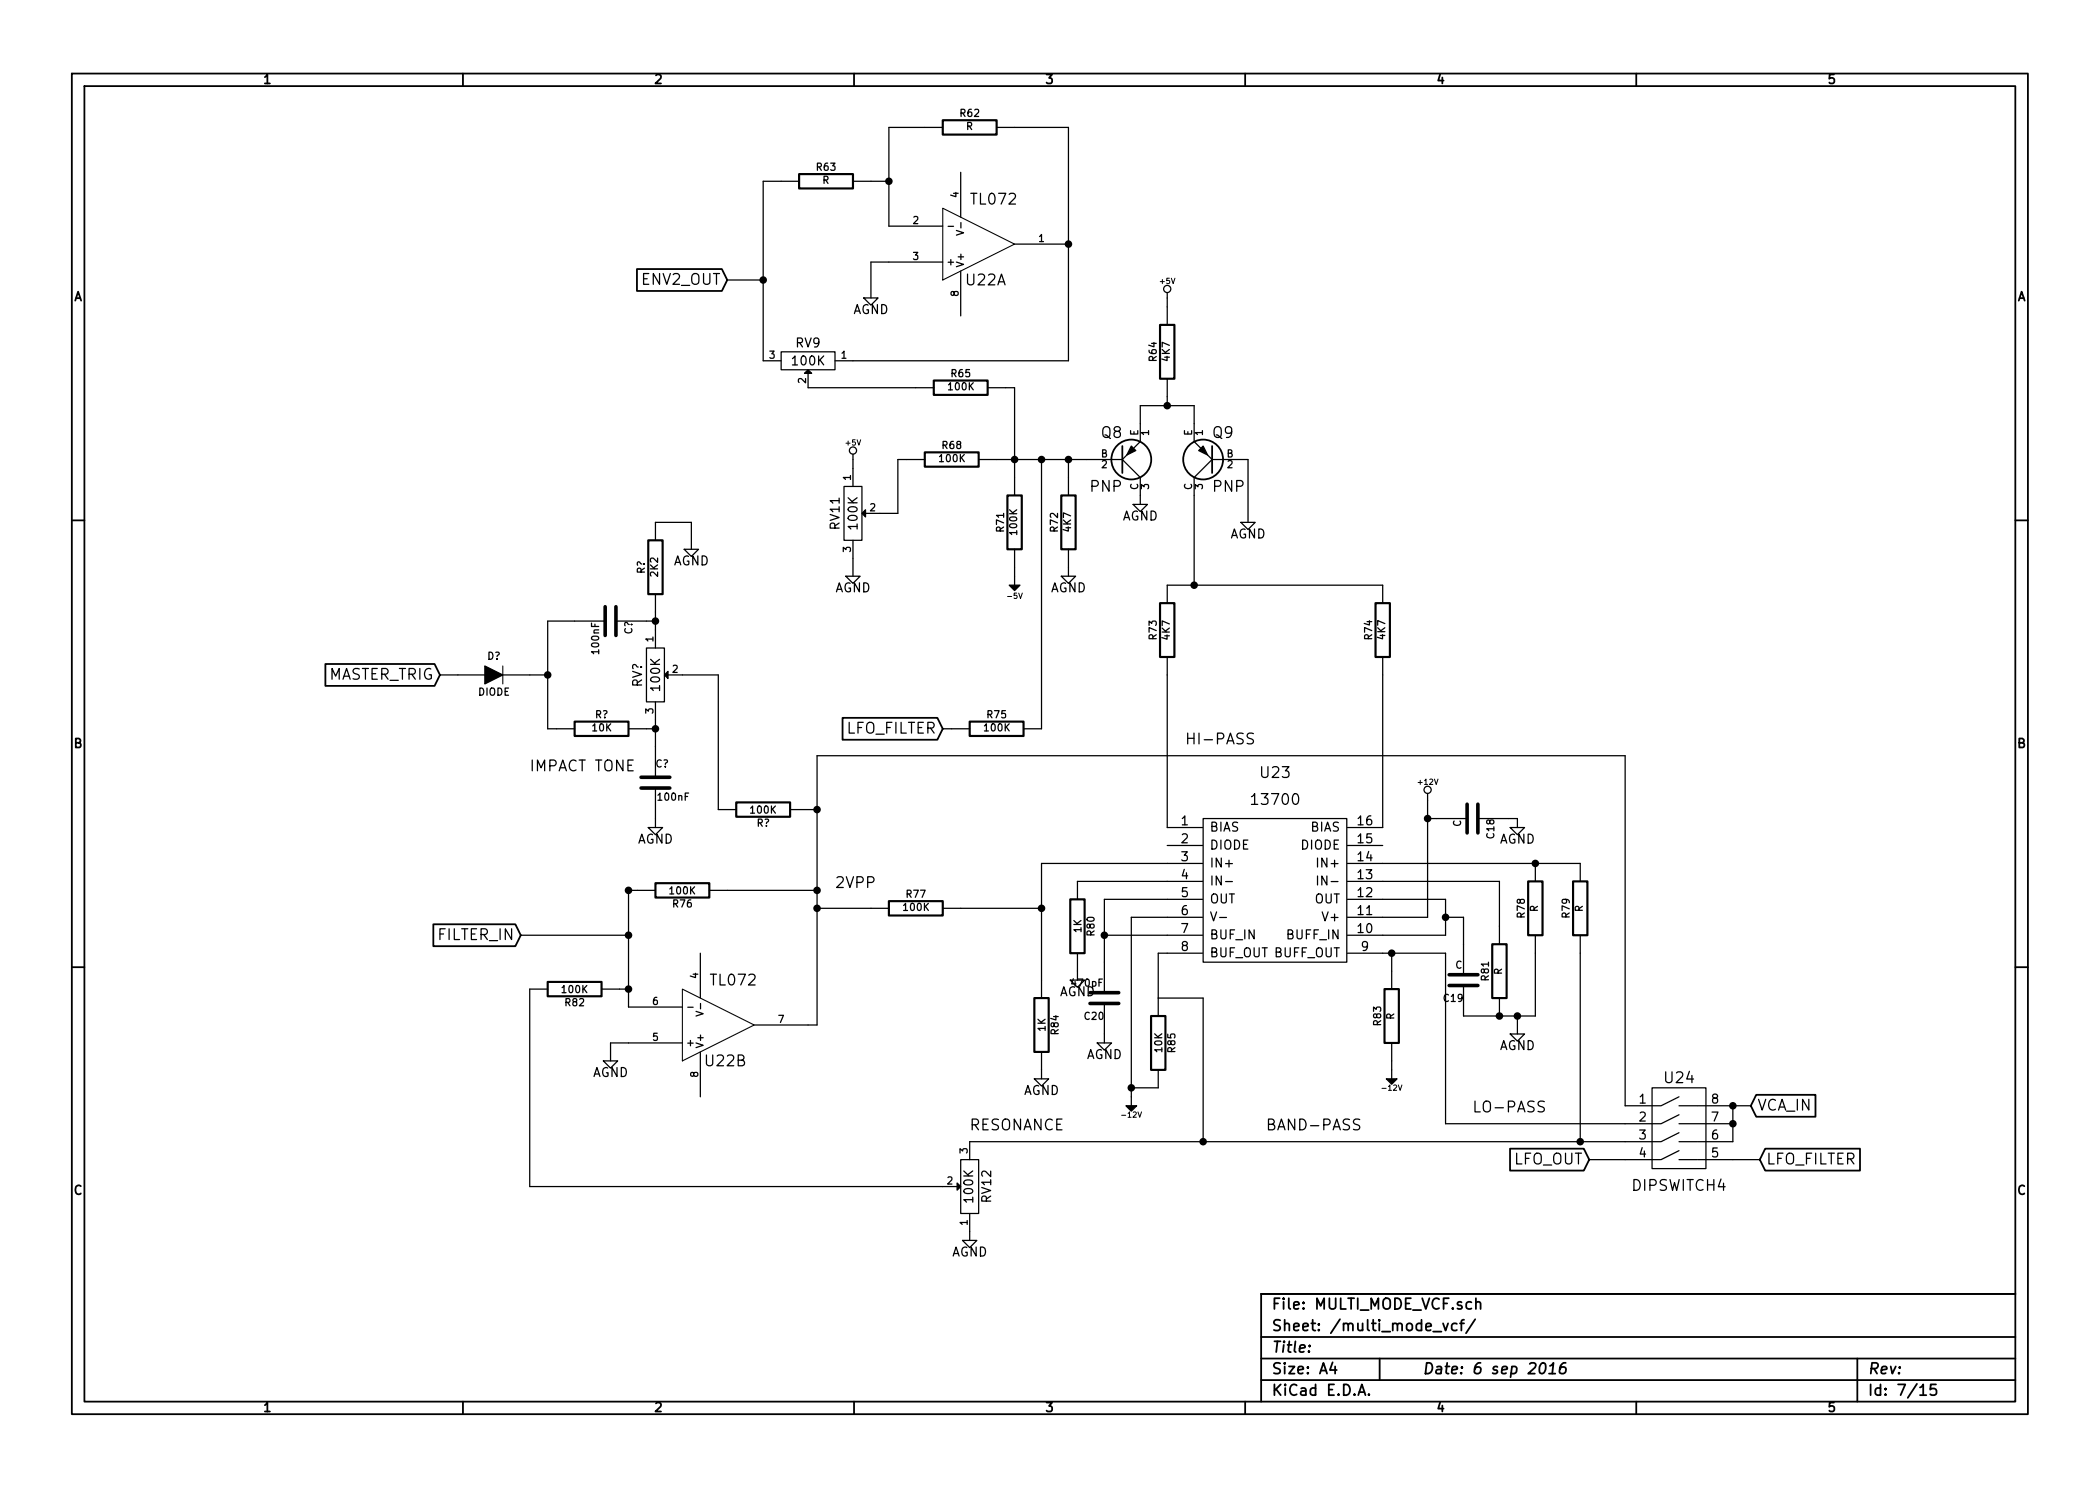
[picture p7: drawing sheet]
<svg xmlns="http://www.w3.org/2000/svg" width="297mm" height="210mm" viewBox="0 0 297 210" stroke-linecap="round" stroke-linejoin="round" font-family="sans-serif">
<g fill="none" stroke="#000" stroke-width=".25">
<path d="M10.2 10.4h276.6v189.7h-276.6zM11.9 12.2h273.2v186.1h-273.2zM65.5 10.4v1.8M120.8 10.4v1.8M176.1 10.4v1.8M231.4 10.4v1.8M90.1 38.1h12l.8 1.5-.8 1.6h-12zM10.2 73.6h1.7M285.1 73.6h1.7M46 93.9h15.5l.7 1.6-.7 1.5h-15.5zM119.2 101.6h13.4l.7 1.5-.7 1.6h-13.4zM10.2 136.8h1.7"/>
<path d="M61.3 130.8h11.6l.8 1.5-.8 1.6h-11.6zM285.1 136.8h1.7M248.4 154.9h8.4v3.1h-8.4l-.8-1.5zM213.6 162.5h10.4l.8 1.6-.8 1.5h-10.4zM249.7 162.5h13.4v3.1h-13.4l-.8-1.5zM65.5 198.3v1.8M120.8 198.3v1.8M176.1 198.3v1.8M178.4 189.2h106.7M178.4 195.3h106.7M178.4 192.2h106.7M185.2 190.4h.1l-.1 .1v-.1v.1"/>
<path d="M188.5 192.8l-.4 1h1M188.8 193.3v1.1M192.1 197.4l.5-1.5 .5 1.5M192.3 197h.7M193.6 197.3h.1l-.1 .1-.1-.1h.1v.1M195.1 192.2v3.1M202.7 188.4h1.2M204.1 187.2l.4 1.1 .3-1.1M206.1 187.3a.48 .48 0 0 0-.7 .1l-.1 .6a.48 .48 0 0 0 .8 .2M206.5 187.2h.6M207.1 186.7l-.3 .1-.1 .2v1.3M208.7 186.7l-1.3 1.9"/>
<path d="M208.8 184.3a.38 .38 0 0 1 .6 .1v.8M208.8 183.7v1.5M218 193a.35 .35 0 0 1 .4-.2 .35 .35 0 0 1 .2 .3 .87 .87 0 0 1-.6 1.3l-.1-.1a1.14 1.14 0 0 1 .1-1.3zM219.1 194.4h.9M219.2 193.3l.5-.5-.1 1.6M221.5 192.8a.72 .72 0 0 0-.9 .7v.7a.52 .52 0 0 0 .9-.1v-.5a.49 .49 0 0 0-.9 .1M231.4 198.3v1.8M262.7 192.2v6.1M271.6 196.3l.4-.4v1.5M271.6 197.4h.9M273.8 195.9h-.7l-.1 .7 .3-.1h.5l.1 .3-.1 .5a.62 .62 0 0 1-.8 0M285.1 183.1h-106.7v15.2"/>
<circle cx="160" cy="65" r="2.82"/>
<circle cx="170.2" cy="65" r="2.82"/>
</g>
<path d="M133.3 29.5l10.2 5-10.2 5.1zM71.1 94.2v2.6M96.5 139.9l10.2 5.1-10.2 5.1z" fill="none" stroke="#000" stroke-width=".15"/>
<g fill="none" stroke="#000" stroke-width=".18">
<path d="M133.3 18h-7.6v14h7.6M141 18h10.1v33h-33M102.9 39.6h5M113 25.6h-5.1v25.4h2.6M120.6 25.6h5.1M133.3 37.1h-10.1v5.1M134.1 32h.8M135.3 32.6l1 .3-1 .4M135.9 24.4v6.3M135.9 38.3v6.4M135.9 31.5v.8M143.5 34.5h7.6"/>
<path d="M110.5 49.8h7.6v2.5h-7.6zM114.3 52.8v2.1h17.8M122.2 42.2h2l-1 1zM139.7 54.9h3.8v15.2M165.1 41.4v4.6M165.1 53.6v3.8M92.7 76.4v-2.5h5.1v3.8M96.8 77.7h2l-1 1zM119.4 68.8h2.5v7.6h-2.5zM120.6 64.3v4.5M120.6 76.4v5.1M130.8 65h-3.8v7.6h-4.6"/>
<path d="M138.4 65h20.3M143.5 77.7v5.1M147.3 65v38.1h-2.5M151.1 65v5.1M151.1 77.7v3.8M158.7 65l2.6 2.6v3.8M159.4 64.4l-.7 .6M160.3 71.4h2l-1 1zM160.4 63.4l.9-.9v-5.1h7.6v5.1l.9 .9M170.8 64.4l.6 .6M171.4 65l-2.5 2.6v15.2M171.4 65h5.1v8.9"/>
<path d="M175.5 73.9h2l-1 1zM62.2 95.5h6.4M71.1 95.5h6.4M85.6 87.9h-8.1v15.2h3.8M87.1 87.9h5.6M91.4 91.7h2.6v7.6h-2.6zM92.7 84.1v7.6M92.7 99.3v10.7M94.5 95.5h7.1v19h2.5M119.6 81.5h2.1l-1.1 1zM150.1 81.5h2l-1 1zM165.1 93v24.1h5"/>
<path d="M165.1 85.3v-2.5h30.5v2.5M195.6 93v24.1h-5M88.9 103.1h3.8M91.7 117.1h2l-1 1zM92.7 111.5v5.6M111.8 114.5h3.8M133.3 103.1h3.9M165.1 119.6h5M170.2 115.8h20.3v20.3h-20.3zM177.3 103.8a.62 .62 0 0 0-.8 .1 .36 .36 0 0 0 .2 .6h.3a.36 .36 0 0 1 .3 .4 .36 .36 0 0 1-.3 .4l-.6-.1M190.6 119.6h5M201.9 112.3v17.5h-11.3"/>
<path d="M201.9 115.8h5.6M209 115.8h5.6v1.3M213.6 117.1h2l-1 1zM73.7 132.3h15.2M77.5 139.9h-2.6v28h60.5M85.1 139.9h3.8M92.7 126h-3.8v16.5h7.6M99.1 134.9v6.3M100.3 126h15.3M115.6 128.5h10.1M133.3 128.5h14M152.4 134.9v3.8"/>
<path d="M156.2 132.3h13.9M170.1 129.8h-10.1v26.7M170.1 122.2h-22.8v19M170.1 124.7h-17.7v2.5M170.1 127.2h-13.9v13.3M170.1 134.9h-6.3v8.9M171.2 129l.5 1.3 .4-1.3M172.5 129.8h1M173.4 124.7h.9M186.4 123.9v1.3M190.6 122.2h32.9v2.5M190.6 124.7h21.5v8.9"/>
<path d="M190.6 127.2h13.9v5.1h-13.9M190.6 134.9h13.9v24.1h30.4M196.8 134.9v5M204.5 129.8h2.5v8.1M217.2 122.2v2.5M217.2 132.3v11.5h-10.2v-4.4M223.5 132.3v29.2M85.3 150.1h2.1l-1 1zM96.5 147.6h-10.1v2.5M97.3 142.5h.7M98.5 143.1l1 .3-1 .4M99.1 148.8v6.4"/>
<path d="M99.1 142v.7M106.7 145h8.9v-38.1h114.3v49.6h5M146.3 152.6h2l-1 1.1zM147.3 148.8v3.8M155.2 147.6h2l-1 1zM156.2 142v5.6M163.8 151.4v2.5h-3.8M163.8 141.2h6.4v20.3M192.3 158.4a.62 .62 0 0 0-.8 .1 .36 .36 0 0 0 .2 .6l.3 .1a.36 .36 0 0 1 .3 .3 .36 .36 0 0 1-.3 .4l-.6-.1M196.8 147.6v5M212.1 141.2v2.6M213.6 146.3h2l-1 1z"/>
<path d="M214.6 143.8v2.5M218.4 155.9a.62 .62 0 0 0-.8 .1 .36 .36 0 0 0 .3 .5l.2 .1a.36 .36 0 0 1 .3 .4 .36 .36 0 0 1-.3 .3l-.5-.1M233.7 153.9h7.6v11.4h-7.6zM237.5 157.7l-2.6 1.3M237.5 155.2l-2.6 1.3M237.5 159h2.5M237.5 156.5h2.5M240.1 159h5M240.1 156.5h7.5M245.1 156.5v5h-5M135.9 164.1h2.5v7.6h-2.5zM136.1 175.5h2.1l-1 1z"/>
<path d="M137.2 171.7v3.8M224.8 164.1h10.1M234.9 161.5h-97.7v2.6M237.5 162.8l-2.6 1.3M237.5 160.3l-2.6 1.2M237.5 164.1h2.5M237.5 161.5h2.5M240.1 164.1h8.8"/>
<circle cx="165.1" cy="40.9" r=".51"/>
<circle cx="120.7" cy="63.7" r=".51"/>
<circle cx="201.9" cy="111.8" r=".51"/>
</g>
<g fill="none" stroke="#000" stroke-width=".3">
<path d="M133.3 17h7.7v2h-7.7zM113 24.6h7.6v2.1h-7.6zM132.1 53.8h7.6v2.1h-7.6zM164.1 46h2v7.6h-2zM91.7 76.4h2v7.7h-2zM130.8 64h7.6v2h-7.6zM142.5 70.1h2v7.6h-2zM150.1 70.1h2v7.6h-2zM164.1 85.3h2v7.7h-2zM194.6 85.3h2v7.7h-2zM81.3 102.1h7.6v2h-7.6zM104.1 113.5h7.7v2.1h-7.7z"/>
<path d="M137.2 102.1h7.6v2h-7.6zM77.5 138.9h7.6v2.1h-7.6zM92.7 125h7.6v2h-7.6zM125.7 127.5h7.6v2h-7.6zM151.4 127.2h2v7.7h-2zM195.8 139.9h2.1v7.7h-2.1zM211.1 133.6h2v7.6h-2zM216.2 124.7h2v7.6h-2zM222.5 124.7h2v7.6h-2zM146.3 141.2h2v7.6h-2zM162.8 143.8h2v7.6h-2z"/>
</g>
<path d="M113.8 52.8l.5-.5 .5 .5zM121.9 72.6l.5-.5v1zM160 63.1l.7 .6-1.3 .7zM169.5 63.7l.7-.6 .6 1.3zM68.6 94.2l2.5 1.3-2.5 1.3zM94 95.5l.5-.5v1zM142.7 82.8h1.6l-.8 .8zM159.3 156.5h1.5l-.8 .7zM196.1 152.6h1.5l-.8 .8zM135.4 167.4l.5 .5-.5 .5z" fill="#000" stroke="#000" stroke-width=".18"/>
<g fill="#000" stroke="#000" stroke-width=".25">
<path d="M158.7 63.1v3.8zM171.4 63.1v3.8z"/>
<circle cx="107.9" cy="39.6" r=".41"/>
<circle cx="125.7" cy="25.6" r=".41"/>
<circle cx="151.1" cy="34.5" r=".41"/>
<circle cx="165.1" cy="57.4" r=".41"/>
<circle cx="143.5" cy="65" r=".41"/>
<circle cx="147.3" cy="65" r=".41"/>
<circle cx="151.1" cy="65" r=".41"/>
<circle cx="77.5" cy="95.5" r=".41"/>
<circle cx="92.7" cy="87.9" r=".41"/>
<circle cx="168.9" cy="82.8" r=".41"/>
<circle cx="92.7" cy="103.1" r=".41"/>
<circle cx="115.6" cy="114.5" r=".41"/>
<circle cx="201.9" cy="115.8" r=".41"/>
<circle cx="88.9" cy="126" r=".41"/>
<circle cx="88.9" cy="139.9" r=".41"/>
<circle cx="88.9" cy="132.3" r=".41"/>
<circle cx="115.6" cy="126" r=".41"/>
<circle cx="115.6" cy="128.5" r=".41"/>
<circle cx="147.3" cy="128.5" r=".41"/>
<circle cx="156.2" cy="132.3" r=".41"/>
<circle cx="196.8" cy="134.9" r=".41"/>
<circle cx="204.5" cy="129.8" r=".41"/>
<circle cx="217.2" cy="122.2" r=".41"/>
<circle cx="160" cy="153.9" r=".41"/>
<circle cx="212.1" cy="143.8" r=".41"/>
<circle cx="214.6" cy="143.8" r=".41"/>
<circle cx="245.1" cy="156.5" r=".41"/>
<circle cx="245.1" cy="159" r=".41"/>
<circle cx="170.2" cy="161.5" r=".41"/>
<circle cx="223.5" cy="161.5" r=".41"/>
</g>
<path d="M85.6 85.8v4.1M87.1 85.8v4.1M90.7 111.5h4M90.7 110h4M207.5 113.8v4.1M209 113.8v4.1M205 137.9h4M205 139.4h4M154.2 140.5h4M154.2 142h4" fill="none" stroke="#000" stroke-width=".51"/>
<g font-size="2.1">
<text x="137.5" y="29">TL072</text>
<text x="90.7" y="40.4">ENV2_OUT</text>
<text x="136.7" y="40.5">U22A</text>
<text x="155.8" y="62">Q8</text>
<text x="171.6" y="62">Q9</text>
<text x="154.2" y="69.7">PNP</text>
<text x="171.6" y="69.7">PNP</text>
<text x="46.1" y="96.3">MASTER_TRIG</text>
<text x="119.6" y="103.9">LFO_FILTER</text>
<text x="167.6" y="105.4">HI-PASS</text>
<text x="74.9" y="109.2">IMPACT TONE</text>
<text x="177.4" y="114">13700</text>
<text x="178.4" y="110.2">U23</text>
<text x="118.1" y="125.7">2VPP</text>
<text x="62" y="133.1">FILTER_IN</text>
<text x="100.6" y="139.5">TL072</text>
<text x="99.8" y="150.9">U22B</text>
<text x="235.6" y="153.3">U24</text>
<text x="137.2" y="160">RESONANCE</text>
<text x="179.1" y="160">BAND-PASS</text>
<text x="208.3" y="157.5">LO-PASS</text>
<text x="248.6" y="157.2">VCA_IN</text>
<text x="213.9" y="164.8">LFO_OUT</text>
<text x="249.9" y="164.8">LFO_FILTER</text>
<text x="231" y="168.6">DIPSWITCH4</text>
<text x="179.9" y="185.4">File: MULTI_MODE_VCF.sch</text>
<text x="179.9" y="191.5">Title:</text>
<text x="179.9" y="188.4">Sheet: /multi_mode_vcf/</text>
<text x="179.9" y="197.6">KiCad E.D.A.</text>
<text x="179.9" y="194.5">Size: A4</text>
<text x="201.2" y="194.5">Date: 6 sep 2016</text>
<text x="264.2" y="194.5">Rev:</text>
<text x="264.2" y="197.6">Id: 7/15</text>
</g>
<g font-size="1.8">
<text x="37.3" y="11.9">1</text>
<text x="92.7" y="11.9">2</text>
<text x="148" y="11.9">3</text>
<text x="203.3" y="11.9">4</text>
<text x="258.6" y="11.9">5</text>
<text x="10.4" y="42.7">A</text>
<text x="120.6" y="44.5">AGND</text>
<text x="285.3" y="42.7">A</text>
<text x="112.2" y="51.8">100K</text>
<text x="112.6" y="49.2">RV9</text>
<text x="118.8" y="74.8" transform="rotate(-90 118.8 74.8)">RV11</text>
<text x="121.4" y="74.7" transform="rotate(-90 121.4 74.7)">100K</text>
<text x="158.7" y="73.7">AGND</text>
<text x="173.9" y="76.2">AGND</text>
<text x="95.2" y="80.1">AGND</text>
<text x="118.1" y="83.9">AGND</text>
<text x="148.5" y="83.9">AGND</text>
<text x="90.9" y="97.3" transform="rotate(-90 90.9 97.3)">RV?</text>
<text x="93.4" y="97.6" transform="rotate(-90 93.4 97.6)">100K</text>
<text x="10.4" y="105.9">B</text>
<text x="285.3" y="105.9">B</text>
<text x="90.1" y="119.4">AGND</text>
<text x="167.1" y="116.8">1</text>
<text x="167.1" y="119.4">2</text>
<text x="171.1" y="117.7">BIAS</text>
<text x="185.3" y="117.7">BIAS</text>
<text x="192.1" y="119.4">15</text>
<text x="192.1" y="116.8">16</text>
<text x="212" y="119.4">AGND</text>
<text x="167.1" y="121.9">3</text>
<text x="167.1" y="124.5">4</text>
<text x="171.1" y="120.3">DIODE</text>
<text x="171.1" y="122.8">IN+</text>
<text x="171.1" y="125.3">IN-</text>
<text x="183.9" y="120.3">DIODE</text>
<text x="186.8" y="122.8">IN+</text>
<text x="187.2" y="125.3">IN-</text>
<text x="192.1" y="124.5">13</text>
<text x="192.1" y="121.9">14</text>
<text x="167.1" y="127">5</text>
<text x="167.1" y="129.5">6</text>
<text x="171.1" y="127.9">OUT</text>
<text x="185.8" y="127.9">OUT</text>
<text x="187.4" y="130.4">V+</text>
<text x="192.1" y="129.5">11</text>
<text x="192.1" y="127">12</text>
<text x="167.1" y="132.1">7</text>
<text x="167.1" y="134.6">8</text>
<text x="171.1" y="133">BUF_IN</text>
<text x="171.1" y="135.5">BUF_OUT BUFF_OUT</text>
<text x="182.1" y="133">BUFF_IN</text>
<text x="192.1" y="132.1">10</text>
<text x="192.6" y="134.6">9</text>
<text x="149.8" y="141">AGND</text>
<text x="153.6" y="149.9">AGND</text>
<text x="212" y="148.6">AGND</text>
<text x="83.8" y="152.4">AGND</text>
<text x="144.7" y="155">AGND</text>
<text x="231.9" y="156.2">1</text>
<text x="231.9" y="158.7">2</text>
<text x="231.9" y="161.3">3</text>
<text x="242.1" y="161.3">6</text>
<text x="242.1" y="158.7">7</text>
<text x="242.1" y="156.2">8</text>
<text x="231.9" y="163.8">4</text>
<text x="242.1" y="163.8">5</text>
<text x="10.4" y="169.1">C</text>
<text x="137.7" y="170" transform="rotate(-90 137.7 170)">100K</text>
<text x="140.3" y="170.1" transform="rotate(-90 140.3 170.1)">RV12</text>
<text x="285.3" y="169.1">C</text>
<text x="134.6" y="177.8">AGND</text>
<text x="37.3" y="199.8">1</text>
<text x="92.7" y="199.8">2</text>
<text x="148" y="199.8">3</text>
<text x="203.3" y="199.8">4</text>
<text x="258.6" y="199.8">5</text>
</g>
<g font-size="1.4">
<text x="135.9" y="16.6">R62</text>
<text x="136.6" y="18.4">R</text>
<text x="115.5" y="24.2">R63</text>
<text x="116.3" y="26.1">R</text>
<text x="135.6" y="27.9" transform="rotate(-90 135.6 27.9)">4</text>
<text x="129.2" y="31.7">2</text>
<text x="146.9" y="34.3">1</text>
<text x="129.2" y="36.8">3</text>
<text x="133.9" y="37.6">+</text>
<text x="135.6" y="41.9" transform="rotate(-90 135.6 41.9)">8</text>
<text x="136.4" y="37.8" transform="rotate(-90 136.4 37.8)">V+</text>
<text x="108.8" y="50.8">3</text>
<text x="119" y="50.8">1</text>
<text x="134.6" y="53.4">R65</text>
<text x="163.7" y="51.1" transform="rotate(-90 163.7 51.1)">R64</text>
<text x="165.5" y="51" transform="rotate(-90 165.5 51)">4K7</text>
<text x="114" y="54.2" transform="rotate(-90 114 54.2)">2</text>
<text x="134.2" y="55.3">100K</text>
<text x="133" y="65.4">100K</text>
<text x="133.3" y="63.6">R68</text>
<text x="155.7" y="64.8">B</text>
<text x="161" y="61.7" transform="rotate(-90 161 61.7)">E</text>
<text x="162.6" y="61.6" transform="rotate(-90 162.6 61.6)">1</text>
<text x="168.7" y="61.7" transform="rotate(-90 168.7 61.7)">E</text>
<text x="170.2" y="61.6" transform="rotate(-90 170.2 61.6)">1</text>
<text x="173.5" y="64.8">B</text>
<text x="120.4" y="67.9" transform="rotate(-90 120.4 67.9)">1</text>
<text x="155.8" y="66.3">2</text>
<text x="161" y="69.3" transform="rotate(-90 161 69.3)">C</text>
<text x="162.6" y="69.2" transform="rotate(-90 162.6 69.2)">3</text>
<text x="168.7" y="69.3" transform="rotate(-90 168.7 69.3)">C</text>
<text x="170.2" y="69.2" transform="rotate(-90 170.2 69.2)">3</text>
<text x="173.6" y="66.3">2</text>
<text x="123.1" y="72.4">2</text>
<text x="142.1" y="75.2" transform="rotate(-90 142.1 75.2)">R71</text>
<text x="143.9" y="75.6" transform="rotate(-90 143.9 75.6)">100K</text>
<text x="149.7" y="75.2" transform="rotate(-90 149.7 75.2)">R72</text>
<text x="151.5" y="75.2" transform="rotate(-90 151.5 75.2)">4K7</text>
<text x="91.3" y="81.2" transform="rotate(-90 91.3 81.2)">R?</text>
<text x="93.1" y="81.5" transform="rotate(-90 93.1 81.5)">2K2</text>
<text x="120.4" y="78.1" transform="rotate(-90 120.4 78.1)">3</text>
<text x="89.5" y="89.8" transform="rotate(-90 89.5 89.8)">C?</text>
<text x="68.9" y="93.4">D?</text>
<text x="84.8" y="92.4" transform="rotate(-90 84.8 92.4)">100nF</text>
<text x="92.5" y="90.8" transform="rotate(-90 92.5 90.8)">1</text>
<text x="95.1" y="95.2">2</text>
<text x="163.7" y="90.4" transform="rotate(-90 163.7 90.4)">R73</text>
<text x="165.5" y="90.5" transform="rotate(-90 165.5 90.5)">4K7</text>
<text x="194.1" y="90.4" transform="rotate(-90 194.1 90.4)">R74</text>
<text x="196" y="90.4" transform="rotate(-90 196 90.4)">4K7</text>
<text x="67.6" y="98.5">DIODE</text>
<text x="84.2" y="101.7">R?</text>
<text x="92.5" y="101" transform="rotate(-90 92.5 101)">3</text>
<text x="139.7" y="101.7">R75</text>
<text x="83.8" y="103.5">10K</text>
<text x="139.3" y="103.5">100K</text>
<text x="92.7" y="108.6">C?</text>
<text x="93.2" y="113.3">100nF</text>
<text x="106.2" y="115.2">100K</text>
<text x="107" y="117">R?</text>
<text x="206.7" y="117" transform="rotate(-90 206.7 117)">C</text>
<text x="211.4" y="118.6" transform="rotate(-90 211.4 118.6)">C18</text>
<text x="94.8" y="126.6">100K</text>
<text x="95.2" y="128.4">R76</text>
<text x="127.9" y="128.9">100K</text>
<text x="128.2" y="127.1">R77</text>
<text x="153" y="131.9" transform="rotate(-90 153 131.9)">1K</text>
<text x="215.7" y="129.8" transform="rotate(-90 215.7 129.8)">R78</text>
<text x="217.6" y="129.1" transform="rotate(-90 217.6 129.1)">R</text>
<text x="222.1" y="129.8" transform="rotate(-90 222.1 129.8)">R79</text>
<text x="223.9" y="129.1" transform="rotate(-90 223.9 129.1)">R</text>
<text x="154.9" y="132.4" transform="rotate(-90 154.9 132.4)">R80</text>
<text x="205.8" y="137.1">C</text>
<text x="212.5" y="137.9" transform="rotate(-90 212.5 137.9)">R</text>
<text x="79.6" y="140.6">100K</text>
<text x="80" y="142.4">R82</text>
<text x="92.3" y="142.2">6</text>
<text x="98.8" y="138.4" transform="rotate(-90 98.8 138.4)">4</text>
<text x="151.7" y="139.6">470pF</text>
<text x="204.2" y="141.8">C19</text>
<text x="210.6" y="138.7" transform="rotate(-90 210.6 138.7)">R81</text>
<text x="92.3" y="147.3">5</text>
<text x="97" y="148.1">+</text>
<text x="99.6" y="148.3" transform="rotate(-90 99.6 148.3)">V+</text>
<text x="110.1" y="144.8">7</text>
<text x="147.9" y="145.9" transform="rotate(-90 147.9 145.9)">1K</text>
<text x="149.8" y="146.3" transform="rotate(-90 149.8 146.3)">R84</text>
<text x="153.4" y="144.3">C20</text>
<text x="164.4" y="148.8" transform="rotate(-90 164.4 148.8)">10K</text>
<text x="166.3" y="148.9" transform="rotate(-90 166.3 148.9)">R85</text>
<text x="195.4" y="145.1" transform="rotate(-90 195.4 145.1)">R83</text>
<text x="197.3" y="144.3" transform="rotate(-90 197.3 144.3)">R</text>
<text x="98.8" y="152.4" transform="rotate(-90 98.8 152.4)">8</text>
<text x="134" y="167.6">2</text>
<text x="136.9" y="163.2" transform="rotate(-90 136.9 163.2)">3</text>
<text x="136.9" y="173.3" transform="rotate(-90 136.9 173.3)">1</text>
</g>
<g font-size="1.1">
<text x="164.1" y="40.2">+5V</text>
<text x="119.7" y="63.1">+5V</text>
<text x="142.7" y="84.8">-5V</text>
<text x="200.7" y="111.1">+12V</text>
<text x="195.7" y="154.4">-12V</text>
<text x="158.9" y="158.2">-12V</text>
</g>
</svg>
